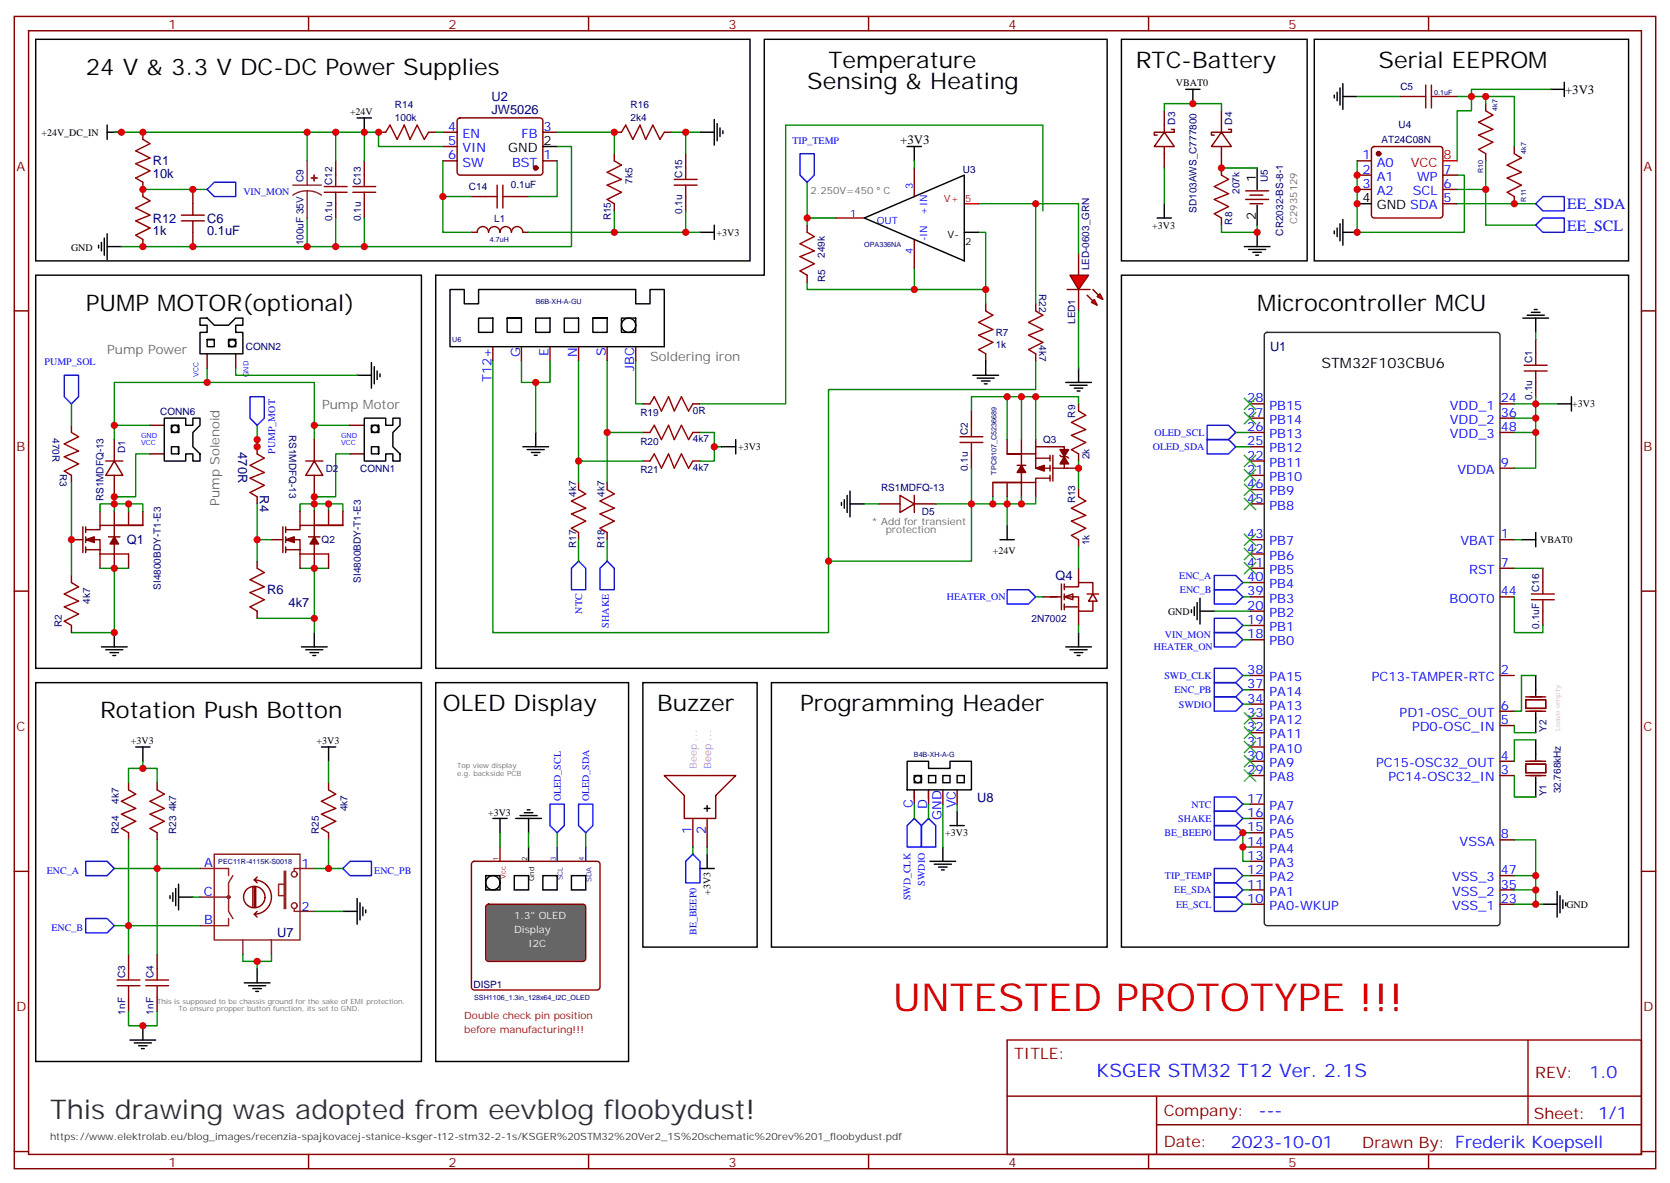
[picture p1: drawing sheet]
<svg xmlns="http://www.w3.org/2000/svg" width="412mm" height="292mm" viewBox="0 0 412 292" stroke-linecap="round" stroke-linejoin="round" font-family="sans-serif">
<g fill="none" stroke="#870000" stroke-width=".35">
<path d="M3.5 4.1h405.4v284.3h-405.4zM7.1 7.6h398.2v277.3h-398.2zM76.2 4.1v3.5M145.3 4.1v3.5M214.5 4.1v3.5M283.6 4.1v3.5M352.8 4.1v3.5M3.5 76.7h3.6M405.3 76.7h3.6M3.5 145.9h3.6M405.3 145.9h3.6M3.5 215h3.6"/>
<path d="M405.3 215h3.6M248.7 256.6h156.6v28.3h-156.6zM377.3 256.7v20.8M248.7 270.5h156.5M285.6 277.5h119.6M285.6 270.5v14.1M3.5 284.2h3.6M76.2 284.9v3.5M145.3 284.9v3.5M214.5 284.9v3.5M283.6 284.9v3.5M352.8 284.9v3.5"/>
<path d="M405.3 284.2h3.6"/>
</g>
<path d="M224 36.2h3.5M225.8 36.2v3.5" fill="none" stroke="#000" stroke-width=".35"/>
<g fill="#f00" stroke="#870000" stroke-width=".35">
<path d="M264.2 67.9h4.6l-2.5 3.5z"/>
<path d="M263.5 71.4h5.7z"/>
</g>
<g fill="#870000" stroke="#870000" stroke-width=".35">
<path d="M269.9 71.4l1.4 1.4z"/>
<path d="M268.5 72.8l1.4 1.5z"/>
</g>
<g fill="#f00" stroke="#870000" stroke-width=".35">
<path d="M270.9 73.2l.7-.7 .7 1.4z"/>
<path d="M269.5 74.6l.7-.7 .7 1.4z"/>
</g>
<g fill="none" stroke="#870000" stroke-width=".35">
<path d="M35.3 32.6v1.8M82.9 39.7v3.5M90 39.7v3.5M93.5 32.6h1.7M105.8 32.6h1.8M109.4 39.7h3.5M109.4 32.6h3.5M109.4 36.2h3.5M113.1 29.3l.5-.2h19.7a.71 .71 0 0 1 .8 .7v12.7a.76 .76 0 0 1-.8 .7h-19.7a.76 .76 0 0 1-.7-.7v-12.7zM134.1 39.7h3.5M134.1 32.6h3.5M151.7 32.6h1.8"/>
<path d="M151.7 37.9v1.8M164 32.6h1.8M169.3 37.9v3.6M287.5 32.6l2.5 3.6h-5zM287.5 27.3v5.3M287.5 36.2v5.3M289.3 31.9h.7v.7h-5v.7h.8M301.6 32.6l2.5 3.6h-4.9zM301.6 27.3v5.3M301.6 36.2v7M303.4 31.9h.7v.7h-4.9v.7h.7M335.1 39.7h3.6"/>
<path d="M338.9 36.4l.5-.2h16.2a.71 .71 0 0 1 .7 .7v16.2a.76 .76 0 0 1-.7 .7h-16.2a.76 .76 0 0 1-.7-.7v-16.2zM345.7 23.8h3.5M356.3 23.8h3.5M366.9 25.6v1.7M366.9 37.9v1.8M373.9 36.2v1.7M35.3 45v3.5M35.3 59.1v1.8M47.6 46.7v3.6M47.6 57.3v3.6M82.9 50.3v3.5M90 50.3v3.5"/>
<path d="M116.4 57.3h1.4M116.4 48.5h3.5M117.8 57.3a1.41 1.41 0 0 1 1.4-1.4 1.41 1.41 0 0 1 1.4 1.4M120.6 57.3a1.41 1.41 0 0 1 1.5-1.4 1.41 1.41 0 0 1 1.4 1.4M123.5 57.3a1.41 1.41 0 0 1 1.4-1.4 1.41 1.41 0 0 1 1.4 1.4M126.3 57.3a1.41 1.41 0 0 1 1.4-1.4 1.41 1.41 0 0 1 1.4 1.4h1.4M127 48.5h3.5M151.7 50.3v1.7M169.3 48.5v3.5M199.3 55.6v1.7M301.6 53.8v1.8M307.6 49.2h5.7"/>
<path d="M307.6 47.1h5.7M308.7 50.3h3.2M308.7 48.2h3.2M335.1 43.2h3.6M335.1 46.7h3.6M356.3 43.2h3.5M356.3 46.7h3.5M356.3 50.3h3.5M373.9 48.5v1.8M199.3 67.9v1.8M243.4 75v1.7M266.3 62.6v5.3"/>
<path d="M266.3 71.4v5.3M51.2 87.3v3.5M58.2 87.3v3.5M243.4 87.3v1.8M266.3 99.7v1.7M308.7 99.7h3.5M370.4 99.7h3.5M379.2 83.8v3.5M379.2 94.4v3.5M17.6 105v1.7M17.6 117.3v1.8M26.1 113.8h4.2"/>
<path d="M28.2 113.8l2.1 3.5h-4.2zM28.2 108.5v5.3M28.2 117.3v5.3M37 105h3.6M37 112h3.6M63.5 110.2v1.8M75.5 113.8h4.2M77.6 113.8l2.1 3.5h-4.2zM77.6 108.5v5.3M77.6 117.3v5.3M86.4 105h3.6M86.4 112h3.6"/>
<path d="M239.9 101.4v3.6M239.9 112v3.5M245.2 119.1v3.5M248.7 108.5v3.5M248.7 119.1v3.5M251.2 114.8h2.1M252.2 115.5v-3.5h-3.5h7.1v3.5h3.5M252.2 116.2v2.9h-7h10.6v-1.1h3.5M252.2 108.5v3.5M252.2 119.1v3.5M255.8 110.2h7v5.3M255.8 108.5v3.5"/>
<path d="M255.8 119.1v3.5M255.8 113.1h3.5M259.3 112.4v1.4M259.3 114.8v1.4M259.3 117.3v1.4M260 115.5h6.3M260 112.4v6.3M261.8 112.4l.3 .3h1.4l.4 .4M266.3 112v1.8M308.7 117.3h3.5M308.7 113.8h3.5M308.7 110.2h3.5"/>
<path d="M308.7 106.7h3.5M308.7 103.2h3.5M370.4 115.5h3.5M370.4 106.7h3.5M370.4 103.2h3.5M17.6 133.2h2.9M20.5 130v6.3M21.2 130.7h3.5v-1.1h10.6h-7.1v2.9M21.2 133.2h3.5v2.4M21.2 135.6h3.5M21.2 130v1.4M21.2 132.5v1.4"/>
<path d="M21.2 134.9v1.4M24.7 135.6v1.1h7v3.5M24.7 126.1v3.5M24.7 136.7v3.5M26.8 132.5h2.8M28.2 126.1v3.5M28.2 133.9v6.3M31.7 126.1v3.5M35.3 126.1v3.5M63.5 122.6v1.8M63.5 138.5v1.7M67 133.2h2.8"/>
<path d="M69.8 130v6.3M70.6 130.7h3.5v-1.1h10.6h-7.1v2.9M70.6 133.2h3.5v2.4M70.6 135.6h3.5M70.6 130v1.4M70.6 132.5v1.4M70.6 134.9v1.4M74.1 135.6v1.1h7v3.5M74.1 126.1v3.5M74.1 136.7v3.5M76.2 132.5h2.8M77.6 126.1v3.5"/>
<path d="M77.6 133.9v6.3M81.1 126.1v3.5M84.7 126.1v3.5M266.3 120.8v1.8M266.3 133.2v1.7M308.7 133.2h3.5M308.7 136.7h3.5M308.7 124.4h3.5M308.7 120.8h3.5M370.4 133.2h3.5M17.6 142v1.8M17.6 154.3v1.8"/>
<path d="M63.5 150.8v1.8M308.7 140.2h3.5M308.7 157.9h3.5M308.7 154.3h3.5M308.7 150.8h3.5M308.7 147.3h3.5M308.7 143.8h3.5M370.4 140.2h3.5M370.4 147.3h3.5M381 140.2v3.6M381 150.8v3.5M308.7 166.7h3.5"/>
<path d="M308.7 177.3h3.5M308.7 173.7h3.5M308.7 170.2h3.5M370.4 166.7h3.5M370.4 179h3.5M370.4 175.5h3.5M376.8 172.7h4.9v2.1h-4.9zM376.8 175.5h4.9M376.8 172h4.9M308.7 191.4h3.5M308.7 187.9h3.5M308.7 198.4h3.5"/>
<path d="M308.7 184.3h3.5M308.7 180.8h3.5M370.4 191.4h3.5M370.4 187.9h3.5M376.8 188.6h4.9v2.1h-4.9zM376.8 191.4h4.9M376.8 187.9h4.9M308.7 219.6h3.5M308.7 216.1h3.5M308.7 212.5h3.5M308.7 209h3.5M308.7 205.5h3.5"/>
<path d="M308.7 202h3.5M370.4 207.3h3.5M370.4 219.6h3.5M370.4 216.1h3.5M308.7 223.1h3.5M370.4 223.1h3.5"/>
</g>
<g fill="none" stroke="#a10000" stroke-width=".35">
<path d="M35.3 34.4l1.7 1.1-3.5 1.7 3.5 1.8-3.5 1.4 3.5 1.8-3.5 1.7 1.8 1.1M95.2 32.6l1.1-1.7 1.8 3.5 1.7-3.5 1.4 3.5 1.8-3.5 1.8 3.5 1-1.8M151.7 39.7l1.8 1-3.6 1.8 3.6 1.8-3.6 1.4 3.6 1.7-3.6 1.8 1.8 1.1M153.5 32.6l1-1.7 1.8 3.5 1.7-3.5 1.5 3.5 1.7-3.5 1.8 3.5 1-1.8M349.2 23.8h2.9M352.1 21v5.6M353.5 23.8h2.8M353.5 21v5.6M366.9 27.3l1.8 1.1-3.6 1.8 3.6 1.7-3.6 1.4 3.6 1.8-3.6 1.8 1.8 1M373.9 37.9l1.8 1.1-3.5 1.7 3.5 1.8-3.5 1.4 3.5 1.8-3.5 1.7 1.7 1.1M35.3 48.5l1.7 1.1-3.5 1.7 3.5 1.8-3.5 1.4 3.5 1.8-3.5 1.7 1.8 1.1M44.8 54.5h5.6"/>
<path d="M44.8 53.1h5.6M47.6 50.3v2.8M47.6 54.5v2.8M80.1 47.4h5.6M80.1 46h5.6M82.9 43.2v2.8M82.9 47.4v2.9M87.1 47.4h5.7M87.1 46h5.7M90 43.2v2.8M90 47.4v2.9M119.9 48.5h2.9"/>
<path d="M122.8 45.7v5.6M124.2 45.7v5.6M124.2 48.5h2.8M166.5 45.7h5.7M166.5 44.3h5.7M169.3 41.5v2.8M169.3 45.7v2.8M199.3 57.3l1.8 1.1-3.5 1.7 3.5 1.8-3.5 1.4 3.5 1.8-3.5 1.8 1.7 1M301.6 43.2l1.8 1.1-3.5 1.7 3.5 1.8-3.5 1.4 3.5 1.8-3.5 1.7 1.7 1.1M243.4 76.7l1.8 1.1-3.5 1.8 3.5 1.7-3.5 1.4 3.5 1.8-3.5 1.8 1.7 1M376.4 91.5h5.7M376.4 90.1h5.7"/>
<path d="M379.2 87.3v2.8M379.2 91.5v2.9M17.6 106.7l1.8 1.1-3.5 1.7 3.5 1.8-3.5 1.4 3.5 1.8-3.5 1.7 1.7 1.1M63.5 112l1.8 1.1-3.6 1.7 3.6 1.8-3.6 1.4 3.6 1.8-3.6 1.7 1.8 1.1M237.1 109.2h5.6M237.1 107.8h5.6M239.9 105v2.8M239.9 109.2v2.8M266.3 101.4l1.8 1.1-3.5 1.7 3.5 1.8-3.5 1.4 3.5 1.8-3.5 1.7 1.7 1.1M266.3 122.6l1.8 1-3.5 1.8 3.5 1.8-3.5 1.4 3.5 1.8-3.5 1.7 1.7 1.1M17.6 143.8l1.8 1-3.5 1.8 3.5 1.7-3.5 1.5 3.5 1.7-3.5 1.8 1.7 1M63.5 140.2l1.8 1.1-3.6 1.8 3.6 1.7-3.6 1.4 3.6 1.8-3.6 1.8 1.8 1"/>
<path d="M378.2 148h5.6M378.2 146.6h5.6M381 143.8v2.8M381 148v2.8"/>
</g>
<g fill="none" stroke="#000" stroke-width=".35">
<path d="M8.8 9.7h176.4v54.7h-176.4zM276.9 9.7h45.9v54.7h-45.9zM324.6 9.7h77.6v54.7h-77.6zM26.5 32.6h3.5M26.5 30.9v3.5M88.2 29.1h3.5M90 29.1v3.5M134.1 36.2h3.5M172.9 32.6h3.5M176.4 29.5v6.3M177.1 30.5v4.2M177.8 31.6v2.1"/>
<path d="M178.5 32.3v.7M292.8 22h3.5M294.6 22v3.6M329.5 23.5v.7M330.2 22.8v2.1M330.9 21.7v4.2M331.6 20.6v6.4M331.6 23.8h3.5M382.8 22h3.5M386.3 20.3v3.5M25 59.8v2.1M25.8 58.7v4.3"/>
<path d="M26.5 57.7v6.3M172.9 57.3h3.5M176.4 55.6v3.5M285.8 53.8h3.5M287.5 50.3v3.5M310.4 41.5v5.2M310.4 50.6v5M310.4 57.3v3.6M329.5 57v.7M330.2 56.3v2.1M330.9 55.2v4.2M331.6 57.3h3.5"/>
<path d="M331.6 54.2v6.3M335.1 50.3h3.6M8.8 67.9h95.3v97h-95.3zM24.3 60.5v.7M26.5 60.9h3.5M49.4 78.5h1.8l1.7 1.8h3.5l1.8-1.8h1.8v1.8h-1.8v1.7h1.8v5.3h-10.6v-5.3h1.8v-1.7h-1.8zM276.9 67.9h125.3v165.8h-125.3zM307.3 60.9h6.3M308.3 61.6h4.3M309.4 62.3h2.1M310.1 63h.7M376.1 78.5h6.3"/>
<path d="M377.1 77.8h4.3M378.2 77.1h2.1M378.9 76.4h.7M379.2 78.5v3.5M51.2 83.8v1.7h1.7v-1.7h-1.7h1.7M56.4 83.8v1.7h1.8v-1.7h-1.8h1.8M240.2 92.6h6.4M241.3 93.3h4.2M242.4 94h2.1M243.1 94.7h.7M243.4 89.1v3.5M263.2 94.4h6.3"/>
<path d="M264.2 95.1h4.3M265.3 95.8h2.1M266 96.5h.7M266.3 90.8v3.6M384.5 99.7h3.6M388.1 97.9v3.5M40.6 103.2h5.3v1.8h1.7v-1.8h1.8v1.8l-1.8 1.7v3.5l1.8 1.8v1.8h-1.8v-1.8h-1.7v1.8h-5.3zM44.1 110.2v1.8v-1.8h-1.8v1.8h1.8M44.1 105v1.7v-1.7h-1.8v1.7h1.8M90 103.2h5.2v1.8h1.8v-1.8h1.8v1.8l-1.8 1.7v3.5l1.8 1.8v1.8h-1.8v-1.8h-1.8v1.8h-5.2zM93.5 110.2v1.8v-1.8h-1.8v1.8h1.8M93.5 105v1.7v-1.7h-1.8v1.7h1.8"/>
<path d="M246.9 133.2h3.6M248.7 129.6v3.6M375.7 133.2h3.5M379.2 131.4v3.5M25 159.6h6.4M28.2 156.1v3.5M74.4 159.6h6.4M77.6 156.1v3.5M294.2 150.5v.7M294.9 149.8v2.1M295.6 148.7v4.2M296.3 150.8h3.6"/>
<path d="M296.3 147.6v6.4M26.1 160.3h4.2M27.2 161h2.1M27.9 161.7h.7M75.5 160.3h4.2M76.6 161h2.1M77.3 161.7h.7M379.2 166.7v4.9M379.2 175.9v4.9M379.2 182.6v4.9M379.2 191.7v5M384.5 220v6.3"/>
<path d="M381 223.1h3.5M385.2 221v4.2M385.9 222.1v2.1M386.6 222.8v.7"/>
<circle cx="57.3" cy="84.7" r=".88"/>
<circle cx="43.2" cy="105.8" r=".88"/>
<circle cx="92.6" cy="105.8" r=".88"/>
</g>
<g fill="none" stroke="#00f" stroke-width=".35">
<path d="M197.6 37.9h3.5v5.3l-1.8 1.8-1.7-1.8zM51.2 46.7l1.7-1.7h5.3v3.5h-5.3zM379.2 55.6l1.8-1.8h5.3v3.5h-5.3zM381 48.5h5.3v3.5h-5.3l-1.8-1.7zM15.9 92.6h3.5v5.3l-1.8 1.8-1.7-1.8zM61.7 97.9h3.6v5.3l-1.8 1.8-1.8-1.8zM299.9 152.6h5.3l1.7 1.7-1.7 1.8h-5.3zM299.9 156.1h5.3l1.7 1.8-1.7 1.7h-5.3zM299.9 145.5h5.3l1.7 1.8-1.7 1.7h-5.3zM299.9 142h5.3l1.7 1.8-1.7 1.7h-5.3zM299.9 164.9h5.3l1.7 1.8-1.7 1.8h-5.3zM299.9 168.5h5.3l1.7 1.7-1.7 1.8h-5.3z"/>
<path d="M299.9 172h5.3l1.7 1.7-1.7 1.8h-5.3zM299.9 217.8h5.3l1.7 1.8-1.7 1.8h-5.3zM299.9 214.3h5.3l1.7 1.8-1.7 1.7h-5.3zM299.9 203.7h5.3l1.7 1.8-1.7 1.8h-5.3zM299.9 221.4h5.3l1.7 1.7-1.7 1.8h-5.3z"/>
</g>
<g fill="none" stroke="#008700" stroke-width=".35">
<path d="M28.2 32.6h47.6v7.1M75.8 32.6h7.1v7.1M82.9 32.6h7.1v7.1M90 32.6h3.5v3.6h15.9M107.6 32.6h1.8M109.4 39.7v17.6h7M137.6 36.2h3.5v24.7h-51.1M137.6 39.7v8.8h-7.1M137.6 32.6h14.1v5.3M165.8 32.6h3.5v5.3M169.3 32.6h3.6M287.5 27.3v-1.7h14.1v1.7"/>
<path d="M335.1 39.7v17.6h26.5v-14.1h-1.8M335.1 23.8h10.6M359.8 23.8h7.1M366.9 39.7v15.9h12.3M366.9 25.6v-1.8h7v12.4M382.8 22h-19.4v5.3h-3.6v12.4M35.3 46.7h15.9M75.8 53.8v7.1h-45.8M82.9 53.8v7.1h-7.1M90 53.8v7.1h-7.1M109.4 48.5h7M130.5 57.3h42.4"/>
<path d="M151.7 52v5.3M169.3 52v5.3M199.3 45v10.6M199.3 53.8h7.1M241.7 57.3h1.7v17.7M241.7 50.3h24.6v12.3M287.5 41.5v8.8M301.6 55.6v1.7h8.8v-1.7M301.6 41.5h8.8M359.8 50.3h19.4M359.8 46.7h7.1M225.8 66.1v5.3h-26.5v-1.7"/>
<path d="M225.8 71.4h17.6M266.3 76.7v14.1M17.6 99.7v5.3M248.7 97.9h-8.8v3.5M255.8 97.9v10.6M266.3 99.7v-1.8h-17.6v10.6M373.9 99.7h5.3v7h-5.3M379.2 97.9v1.8h5.3M379.2 82v1.8M17.6 119.1v22.9M37 112h-3.5v10.6h-5.3v1.8h-3.5v1.7M37 105h-8.8v3.5"/>
<path d="M63.5 105v5.2M86.4 105h-8.8v3.5M86.4 112h-3.5v10.6h-5.3v1.8h-3.5v1.7M239.9 115.5v8.9h5.3M266.3 113.8v7M373.9 103.2h5.3M379.2 106.7v8.8h-5.3M28.2 126.1v-1.7h7.1v1.7M31.7 124.4v1.7M63.5 124.4v14.1M63.5 133.2h3.5M77.6 126.1v-1.7h7.1v1.7"/>
<path d="M81.1 124.4v1.7M245.2 122.6v1.8h10.6v-1.8M248.7 122.6v7M252.2 122.6v1.8M373.9 133.2h1.8M24.7 140.2h3.5M31.7 140.2h-3.5v15.9h-10.6M74.1 140.2h3.5M81.1 140.2h-3.5v12.4h-14.1M299.9 150.8h8.8M306.9 154.3h1.8M306.9 157.9h1.8"/>
<path d="M306.9 147.3h1.8M306.9 143.8h1.8M373.9 147.3v8.8h7.1v-1.8M373.9 140.2h7.1M306.9 166.7h1.8M306.9 170.2h1.8M306.9 173.7h1.8M373.9 179v1.8h5.3M379.2 166.7h-3.5v8.8h-1.8M373.9 191.4v5.3h5.3M379.2 182.6h-5.3v5.3M306.9 209v3.5h1.8"/>
<path d="M306.9 216.1h1.8M306.9 219.6h1.8M308.7 205.5h-1.8v3.5h1.8M373.9 207.3h5.3v15.8h-5.3M373.9 216.1h5.3M373.9 219.6h5.3M306.9 223.1h1.8"/>
</g>
<g fill="#870000" stroke="#870000" stroke-width=".35">
<path d="M21.2 133.2l2.1-.7v1.4z"/>
<path d="M28.2 132.5l1.1 1.7h-2.1z"/>
<path d="M70.6 133.2l2.1-.7v1.4z"/>
<path d="M77.6 132.5l1.1 1.7h-2.1z"/>
<path d="M252.2 114.8l1.1 1.8h-2.1z"/>
<path d="M255.8 115.5l2.1-.7v1.4z"/>
<path d="M262.8 112.7l1.1 1.8h-2.1z"/>
<path d="M261.8 110.9h2.1l-1.1 1.8z"/>
<circle cx="340.4" cy="37.9" r=".53"/>
<circle cx="132.3" cy="41.5" r=".53"/>
</g>
<path d="M356.3 39.7h3.5" fill="none" stroke="#f00" stroke-width=".35"/>
<path d="M75.8 39.7v6M72.3 45.7h7.1M75.8 47.1l-1.8 .2-1.7 .9M75.8 47.1l1.9 .2 1.7 .9M75.8 47.1v6.7" fill="none" stroke="#8c2424" stroke-width=".35"/>
<g fill="#8c2424" stroke="#8c2424" stroke-width=".35">
<path d="M76.9 43.9l1.4 .1z"/>
<path d="M77.6 43.2v1.4z"/>
</g>
<path d="M312.4 82.2l.5-.2h56.8a.71 .71 0 0 1 .7 .7v145a.76 .76 0 0 1-.7 .7h-56.8a.76 .76 0 0 1-.7-.7v-145z" fill="none" stroke="#333" stroke-width=".35"/>
<g fill="none" stroke="#3c3" stroke-width=".35">
<path d="M307.3 98.2l2.8 2.9M310.1 98.2l-2.8 2.9M307.3 101.8l2.8 2.8M307.3 112.4l2.8 2.8M307.3 115.9l2.8 2.8M307.3 119.4l2.8 2.8M310.1 101.8l-2.8 2.8M310.1 112.4l-2.8 2.8M310.1 115.9l-2.8 2.8M310.1 119.4l-2.8 2.8M307.3 122.9l2.8 2.9M307.3 131.8l2.8 2.8"/>
<path d="M307.3 135.3l2.8 2.8M307.3 138.8l2.8 2.8M310.1 122.9l-2.8 2.9M310.1 131.8l-2.8 2.8M310.1 135.3l-2.8 2.8M310.1 138.8l-2.8 2.8M307.3 175.9l2.8 2.8M307.3 179.4l2.8 2.8M310.1 175.9l-2.8 2.8M310.1 179.4l-2.8 2.8M307.3 182.9l2.8 2.8M307.3 186.4l2.8 2.9"/>
<path d="M307.3 190l2.8 2.8M310.1 182.9l-2.8 2.8M310.1 186.4l-2.8 2.9M310.1 190l-2.8 2.8"/>
</g>
<g fill="#fff" stroke="#870000" stroke-width=".35">
<path d="M262.8 147.3l2.1-.7v1.4z"/>
<path d="M269.9 146.6l1 1.7h-2.1z"/>
</g>
<g fill="none" stroke="#870000" stroke-width=".35">
<path d="M255.8 75v1.7M121.7 85.5v3.6M128.8 85.5v3.6M135.8 85.5v3.6M142.9 85.5v3.6M149.9 85.5v3.6M157 85.5v3.6M158.7 99.7h1.8M171.1 99.7h1.8M255.8 87.3v1.8M142.9 119.1v1.7M149.9 119.1v1.7"/>
<path d="M158.7 106.7h1.8M158.7 113.8h1.8M171.1 106.7h1.8M171.1 113.8h1.8M142.9 131.4v1.8M149.9 131.4v1.8M217 124.4h5.2M222.2 122.2l3.6 2.2-3.6 2.1zM225.8 122.2v4.3M225.8 124.4h5.3M257.5 147.3h4.6M262.1 144.1v6.4"/>
<path d="M262.8 144.8h3.5v-1h3.6v2.8M262.8 147.3h3.5v3.5h3.6v-2.5M262.8 149.8h3.5M262.8 144.1v1.4M262.8 146.6v1.4M262.8 149v1.5M266.3 140.2v3.6M266.3 150.8v3.5M268.5 146.6h2.8M31.7 193.1v1.8M38.8 193.1v1.8M81.1 193.1v1.8"/>
<path d="M31.7 205.5v1.8M38.8 205.5v1.8M81.1 205.5v1.8M116.7 212.8l.4-.3h30.4a.71 .71 0 0 1 .7 .8v30.3a.76 .76 0 0 1-.7 .7h-30.4a.76 .76 0 0 1-.7-.7v-30.3zM31.7 235.5v3.5M38.8 235.5v3.5M31.7 246.1v3.5M38.8 246.1v3.5"/>
</g>
<path d="M149.9 138.5l1.8 1.7v5.3h-3.5v-5.3zM141.1 140.2l1.8-1.7 1.7 1.7v5.3h-3.5zM248.7 145.5h5.3l1.8 1.8-1.8 1.7h-5.3zM299.9 196.7h5.3l1.7 1.7-1.7 1.8h-5.3zM21.2 212.5h5.3l1.7 1.8-1.7 1.8h-5.3zM84.7 214.3l1.7-1.8h5.3v3.6h-5.3zM299.9 200.2h5.3l1.7 1.8-1.7 1.7h-5.3zM21.2 226.7h5.3l1.7 1.7-1.7 1.8h-5.3z" fill="none" stroke="#00f" stroke-width=".35"/>
<g fill="none" stroke="#008700" stroke-width=".35">
<path d="M255.8 50.3v24.7M257.5 52v-21.1h-63.5v68.8h-21.1M51.2 90.8v3.6M58.2 90.8v1.8h30M121.7 89.1v67h82.9v-17.6M128.8 89.1v5.3h7v-5.3M132.3 94.4v12.3M142.9 89.1v30M149.9 89.1v30M157 89.1v10.6h1.7M252.2 97.9v10.6M255.8 89.1v7h-51.2v42.4h35.3v-14.1h-8.8"/>
<path d="M28.2 105v-10.6h49.4v10.6M142.9 113.8h15.8M149.9 106.7h8.8M172.9 106.7h3.5v7.1h-3.5M176.4 110.2h1.8M142.9 133.2v5.3M149.9 133.2v5.3M213.4 124.4h3.6M266.3 134.9v5.3M77.6 152.6v3.5M255.8 147.3h1.7M266.3 154.3v1.8"/>
<path d="M31.7 193.1v-3.5h7.1v3.5M35.3 187.9v1.7M81.1 187.9v5.2M306.9 198.4h1.8M28.2 214.3h21.2M31.7 207.3v28.2M38.8 207.3v28.2M77.6 214.3h7.1M81.1 207.3v7M306.9 202h1.8M28.2 228.4h21.2M47.6 221.4h1.8"/>
<path d="M60 235.5v1.7h7v-1.7M63.5 237.2v1.8M77.6 224.9h7.1M31.7 249.6v3.5h7.1v-3.5"/>
</g>
<g fill="none" stroke="#000" stroke-width=".35">
<path d="M107.6 67.9h81.1v-58.2h84.7v155.2h-165.8zM111.1 71.4h3.6v3.6h3.5v-3.6h38.8v3.6h3.5v-3.6h3.5v14.1h-52.9zM118.2 78.5h3.5v3.5h-3.5zM125.2 78.5h3.6h-3.6v3.5h3.6v-3.5M132.3 78.5h3.5v3.5h-3.5zM139.3 78.5h3.6v3.5h-3.6zM146.4 78.5h3.5h-3.5v3.5h3.5v-3.5M153.5 78.5h3.5v3.5h-3.5zM88.2 92.6h3.5M91.7 89.4v6.4M92.4 90.5v4.2M93.1 91.5v2.2"/>
<path d="M93.8 92.3v.7M129.1 110.2h6.4M130.2 110.9h4.2M131.2 111.7h2.1M131.9 112.4h.7M132.3 106.7v3.5M178.2 110.2h3.5M181.7 108.5v3.5M207.8 124v.7M208.5 123.3v2.1M209.2 122.2v4.3M209.9 124.4h3.5"/>
<path d="M209.9 121.2v6.3M263.2 159.6h6.3M266.3 156.1v3.5M8.8 168.5h95.3v93.4h-95.3zM264.2 160.3h4.3M265.3 161h2.1M266 161.7h.7M33.5 184.3h3.5M35.3 184.3v3.6M79.4 184.3h3.5M81.1 184.3v3.6M43.4 219.3v4.2"/>
<path d="M44.1 218.2v6.3M119.9 216.1h3.6v3.5h-3.6zM127 216.1h3.5v3.5h-3.5zM130.5 209v3.5M134.1 216.1h3.5v3.5h-3.5zM141.1 216.1h3.5v3.5h-3.5zM42 221v.7M42.7 220.3v2.1M44.1 221.4h3.5M63.5 239v3.5M84.7 224.9h3.5M88.2 221.7v6.4"/>
<path d="M88.9 222.8v4.2M89.6 223.8v2.2M90.3 224.5v.7M32.1 256.6h6.4M33.2 257.4h4.2M34.2 258.1h2.1M34.9 258.8h.7M35.3 253.1v3.5M60.3 242.5h6.4M61.4 243.2h4.2M62.4 243.9h2.2M63.1 244.7h.8"/>
<circle cx="155.2" cy="80.3" r="1.76"/>
</g>
<g fill="none" stroke="#a10000" stroke-width=".35">
<path d="M255.8 76.7l1.7 1.1-3.5 1.8 3.5 1.7-3.5 1.4 3.5 1.8-3.5 1.8 1.8 1M160.5 99.7l1.1-1.8 1.7 3.5 1.8-3.5 1.4 3.5 1.8-3.5 1.7 3.5 1.1-1.7M160.5 106.7l1.1-1.7 1.7 3.5 1.8-3.5 1.4 3.5 1.8-3.5 1.7 3.5 1.1-1.8M160.5 113.8l1.1-1.8 1.7 3.5 1.8-3.5 1.4 3.5 1.8-3.5 1.7 3.5 1.1-1.7M142.9 120.8l1.7 1.1-3.5 1.7 3.5 1.8-3.5 1.4 3.5 1.8-3.5 1.8 1.8 1M149.9 120.8l1.8 1.1-3.5 1.7 3.5 1.8-3.5 1.4 3.5 1.8-3.5 1.8 1.7 1M31.7 194.9l1.8 1.1-3.5 1.7 3.5 1.8-3.5 1.4 3.5 1.8-3.5 1.7 1.7 1.1M38.8 194.9l1.8 1.1-3.6 1.7 3.6 1.8-3.6 1.4 3.6 1.8-3.6 1.7 1.8 1.1M81.1 194.9l1.8 1.1-3.5 1.7 3.5 1.8-3.5 1.4 3.5 1.8-3.5 1.7 1.7 1.1M31.7 239v2.8M38.8 239v2.8M28.9 243.2h5.7"/>
<path d="M28.9 241.8h5.7M31.7 243.2v2.9M36 243.2h5.6M36 241.8h5.6M38.8 243.2v2.9"/>
</g>
<g fill="none" stroke="#8c2424" stroke-width=".35">
<path d="M49.4 214.3h7v1.8M52.9 210.8h21.2v21.2h-21.2zM57.5 216.1l-1.1 1.7v7.1l1.1 1.8M70.2 215h.4v9.2h-.4zM70.2 218.2h-1.4v2.8h1.4M77.6 214.3h-4.9v.7M49.4 221.4h7M56.4 226.7v1.7h-7M60 232v3.5M67 232v3.5M72.7 224.2v.7h4.9"/>
<circle cx="72.7" cy="215.7" r=".71"/>
<circle cx="56.4" cy="221.4" r=".35"/>
<circle cx="72.7" cy="223.5" r=".71"/>
</g>
<path d="M62.4 218.9v4.9M62.8 217.1a4.2 4.2 0 0 1 4.2 4.3 4.2 4.2 0 0 1-4.2 4.2M62.8 217.1l.7 .7M62.8 218.9v4.9M63.1 218.9v4.9M63.5 216.4l-.7 .7M62.8 225.6l.7 .7M63.5 224.9l-.7 .7M65.4 221.4a2.65 2.65 0 0 0-3.7-2.4 2.65 2.65 0 0 0-.6 4.4 2.65 2.65 0 0 0 4.2-1.3l.1-.6" fill="none" stroke="#850000" stroke-width=".35"/>
<path d="M123.5 209v3.5" fill="none" stroke="#c00" stroke-width=".35"/>
<path d="M137.6 209v3.5M144.6 209v3.5" fill="none" stroke="#309" stroke-width=".35"/>
<path d="M120.2 223.3l.4-.2h23.3a.71 .71 0 0 1 .7 .7v12.7a.76 .76 0 0 1-.7 .7h-23.3a.76 .76 0 0 1-.7-.7v-12.7z" fill="#666" stroke="#870000" stroke-width=".35"/>
<g fill="none" stroke="#000" stroke-width=".35">
<path d="M213.4 53.8l24.7-10.6v21.2zM238.1 57.3h3.6M107.6 168.5h47.6v93.4h-47.6zM158.7 168.5h28.3v65.2h-28.3zM190.5 168.5h82.9v65.2h-82.9zM130.2 199.8h.7M173.9 199.5h1.4M174.6 198.8v1.4M224 187.9h5.3v1.7h5.3v-1.7h5.3v7h-15.9zM225.8 191.4h1.7v1.7h-1.7zM229.3 191.4h1.8v1.7h-1.8zM232.8 191.4h1.8v1.7h-1.8z"/>
<path d="M236.4 191.4h1.7v1.7h-1.7zM121.7 202h3.5M123.5 202v3.5M127.4 202h6.3M128.4 201.3h4.2M129.5 200.6h2.1M130.5 202v3.5M172.9 214.3h3.5M174.6 210.8v3.5M229.7 212.5h6.3M230.7 213.3h4.2M231.8 214h2.1"/>
<path d="M232.5 214.7h.7M232.8 209v3.5M234.6 203.7h3.5M236.4 200.2v3.5"/>
<circle cx="226.7" cy="192.3" r=".88"/>
<circle cx="121.7" cy="217.8" r="1.76"/>
</g>
<path d="M298.1 105h5.3l1.8 1.7-1.8 1.8h-5.3zM298.1 108.5h5.3l1.8 1.7-1.8 1.8h-5.3zM135.8 198.4h3.5v5.3l-1.7 1.8-1.8-1.8zM142.9 198.4h3.5v5.3l-1.8 1.8-1.7-1.8zM171.1 210.8l1.8 1.7v5.3h-3.6v-5.3zM224 203.7l1.8-1.7 1.7 1.7v5.3h-3.5zM227.5 203.7l1.8-1.7 1.8 1.7v5.3h-3.6z" fill="none" stroke="#00f" stroke-width=".35"/>
<g fill="none" stroke="#008700" stroke-width=".35">
<path d="M225.8 39.7v1.8M305.2 106.7h3.5M305.2 110.2h3.5M225.8 198.4v3.6M229.3 198.4v3.6M232.8 198.4v10.6M236.4 198.4v1.8M123.5 205.5v3.5M130.5 205.5v3.5M137.6 205.5v3.5M144.6 205.5v3.5M171.1 209v1.8"/>
<path d="M174.6 209v1.8M379.2 223.1h1.8"/>
</g>
<path d="M206.4 53.8h7M225.8 41.5v7M225.8 59.1v7M164 191.4h17.7l-5 4.9v5.7h-7.7v-5.7zM225.8 194.9v3.5M229.3 194.9v3.5M232.8 194.9v3.5M236.4 194.9v3.5M171.1 202v7M174.6 202v7" fill="none" stroke="#870000" stroke-width=".35"/>
<path d="M238.1 50.3h3.6" fill="none" stroke="#f00" stroke-width=".35"/>
<g fill="#c00">
<circle cx="373.9" cy="50.3" r=".88"/>
<circle cx="35.3" cy="46.7" r=".88"/>
<circle cx="35.3" cy="60.9" r=".88"/>
<circle cx="47.6" cy="46.7" r=".88"/>
<circle cx="47.6" cy="60.9" r=".88"/>
<circle cx="35.3" cy="32.6" r=".88"/>
<circle cx="75.8" cy="60.9" r=".88"/>
<circle cx="82.9" cy="60.9" r=".88"/>
<circle cx="75.8" cy="32.6" r=".88"/>
<circle cx="82.9" cy="32.6" r=".88"/>
<circle cx="93.5" cy="32.6" r=".88"/>
<circle cx="90" cy="60.9" r=".88"/>
<circle cx="109.4" cy="48.5" r=".88"/>
<circle cx="151.7" cy="32.6" r=".88"/>
<circle cx="151.7" cy="57.3" r=".88"/>
<circle cx="169.3" cy="57.3" r=".88"/>
<circle cx="169.3" cy="32.6" r=".88"/>
<circle cx="90" cy="32.6" r=".88"/>
<circle cx="379.2" cy="103.2" r=".88"/>
<circle cx="379.2" cy="106.7" r=".88"/>
<circle cx="379.2" cy="99.7" r=".88"/>
<circle cx="379.2" cy="216.1" r=".88"/>
<circle cx="379.2" cy="219.6" r=".88"/>
<circle cx="306.9" cy="205.5" r=".88"/>
<circle cx="306.9" cy="209" r=".88"/>
<circle cx="335.1" cy="57.3" r=".88"/>
<circle cx="335.1" cy="50.3" r=".88"/>
<circle cx="335.1" cy="46.7" r=".88"/>
<circle cx="335.1" cy="43.2" r=".88"/>
<circle cx="366.9" cy="46.7" r=".88"/>
<circle cx="363.4" cy="23.8" r=".88"/>
<circle cx="366.9" cy="23.8" r=".88"/>
<circle cx="28.2" cy="156.1" r=".88"/>
<circle cx="28.2" cy="140.2" r=".88"/>
<circle cx="28.2" cy="124.4" r=".88"/>
<circle cx="31.8" cy="124.4" r=".88"/>
<circle cx="17.6" cy="133.2" r=".88"/>
<circle cx="28.2" cy="122.6" r=".88"/>
<circle cx="77.6" cy="122.6" r=".88"/>
<circle cx="81.1" cy="124.4" r=".88"/>
<circle cx="77.6" cy="124.4" r=".88"/>
<circle cx="77.6" cy="140.2" r=".88"/>
<circle cx="63.5" cy="133.2" r=".88"/>
<circle cx="63.5" cy="108.5" r=".88"/>
<circle cx="63.5" cy="110.2" r=".88"/>
<circle cx="30" cy="32.6" r=".88"/>
<circle cx="199.3" cy="53.8" r=".88"/>
<circle cx="294.6" cy="25.6" r=".88"/>
<circle cx="301.6" cy="41.5" r=".88"/>
<circle cx="310.4" cy="57.3" r=".88"/>
<circle cx="225.8" cy="71.4" r=".88"/>
<circle cx="243.4" cy="71.4" r=".88"/>
<circle cx="252.2" cy="124.4" r=".88"/>
<circle cx="248.7" cy="124.4" r=".88"/>
<circle cx="248.7" cy="97.9" r=".88"/>
<circle cx="245.2" cy="124.4" r=".88"/>
<circle cx="266.3" cy="115.5" r=".88"/>
<circle cx="239.9" cy="124.4" r=".88"/>
<circle cx="77.6" cy="152.6" r=".88"/>
<circle cx="28.2" cy="105" r=".88"/>
<circle cx="77.6" cy="105" r=".88"/>
<circle cx="51.2" cy="94.4" r=".88"/>
<circle cx="142.9" cy="113.8" r=".88"/>
<circle cx="149.9" cy="106.7" r=".88"/>
<circle cx="176.4" cy="110.2" r=".88"/>
<circle cx="252.2" cy="97.9" r=".88"/>
<circle cx="255.8" cy="97.9" r=".88"/>
<circle cx="255.8" cy="50.3" r=".88"/>
<circle cx="204.6" cy="138.5" r=".88"/>
<circle cx="132.3" cy="94.4" r=".88"/>
<circle cx="38.8" cy="214.3" r=".88"/>
<circle cx="31.8" cy="228.4" r=".88"/>
<circle cx="81.1" cy="214.3" r=".88"/>
<circle cx="35.3" cy="189.6" r=".88"/>
<circle cx="35.3" cy="253.1" r=".88"/>
<circle cx="63.5" cy="237.2" r=".88"/>
<circle cx="379.2" cy="223.1" r=".88"/>
</g>
<text font-size="9.5" fill="#f00" x="220.5" y="249.6">UNTESTED PROTOTYPE !!!</text>
<text font-size="6.7" fill="#333" x="12.3" y="276">This drawing was adopted from eevblog floobydust!</text>
<g font-size="5.6">
<text x="204.6" y="16.8">Temperature</text>
<text x="280.5" y="16.8">RTC-Battery</text>
<text x="340.4" y="16.8">Serial EEPROM</text>
<text x="21.2" y="18.5">24 V &amp; 3.3 V DC-DC Power Supplies</text>
<text x="199.3" y="22">Sensing &amp; Heating</text>
<text x="21.2" y="76.7">PUMP MOTOR(optional)</text>
<text x="310.4" y="76.7">Microcontroller MCU</text>
<text x="24.7" y="177.3">Rotation Push Botton</text>
<text x="109.4" y="175.5">OLED Display</text>
<text x="162.3" y="175.5">Buzzer</text>
<text x="197.6" y="175.5">Programming Header</text>
</g>
<text font-size="4.6" fill="#00f" x="270.8" y="265.7">KSGER STM32 T12 Ver. 2.1S</text>
<g font-size="4.2" fill="#00f">
<text x="392.5" y="265.9">1.0</text>
<text x="310.9" y="275.5">---</text>
<text x="304" y="283.3">2023-10-01</text>
</g>
<g font-size="3.9" fill="#00f">
<text x="387" y="51.6">EE_SDA</text>
<text x="387" y="56.9">EE_SCL</text>
</g>
<g font-size="3.9" fill="#800">
<text x="250.5" y="261.2">TITLE:</text>
<text x="379.1" y="265.9">REV:</text>
<text x="287.4" y="275.4">Company:</text>
<text x="378.7" y="276">Sheet: 1/1</text>
<text x="287.4" y="283.1">Date:</text>
<text x="336.4" y="283.2">Drawn By: Frederik Koepsell</text>
</g>
<text font-size="3.5" x="326.3" y="90.8">STM32F103CBU6</text>
<g font-size="3.2" fill="#800">
<text x="41.6" y="7.1">1</text>
<text x="110.8" y="7.1">2</text>
<text x="179.9" y="7.1">3</text>
<text x="249.1" y="7.1">4</text>
<text x="318.2" y="7.1">5</text>
<text x="4.1" y="42.2">A</text>
<text x="405.9" y="42.2">A</text>
<text x="4.1" y="111.3">B</text>
<text x="405.9" y="111.3">B</text>
<text x="4.1" y="180.4">C</text>
<text x="405.9" y="180.4">C</text>
<text x="4.1" y="249.6">D</text>
<text x="405.9" y="249.6">D</text>
<text x="41.6" y="287.9">1</text>
<text x="110.8" y="287.9">2</text>
<text x="179.9" y="287.9">3</text>
<text x="249.1" y="287.9">4</text>
<text x="318.2" y="287.9">5</text>
</g>
<g font-size="3.2">
<text x="386.5" y="23.1">+3V3</text>
<text x="134.2" y="35.8">2</text>
<text x="222.3" y="35.5">+3V3</text>
<text x="125.5" y="37.6">GND</text>
<text x="310.1" y="45" transform="rotate(-90 310.1 45)">1</text>
<text x="336.5" y="49.9">4</text>
<text x="340" y="51.7">GND SDA</text>
<text x="310.1" y="54.4" transform="rotate(-90 310.1 54.4)">2</text>
</g>
<g font-size="3.2" fill="#000080">
<text x="121.4" y="28">JW5026</text>
<text x="121.4" y="24.9">U2</text>
<text x="37.7" y="40.8">R1</text>
<text x="37.7" y="44">10k</text>
<text x="37.7" y="58.1">1k</text>
<text x="37.7" y="54.9">R12</text>
<text x="51.2" y="58.1">0.1uF</text>
<text x="51.2" y="54.9">C6</text>
<text x="313.6" y="86.7">U1</text>
<text x="58.9" y="111.6" transform="rotate(90 58.9 111.6)">470R</text>
<text x="64.1" y="122.2" transform="rotate(90 64.1 122.2)">R4</text>
<text x="31.3" y="134.3">Q1</text>
<text x="260.6" y="143.1">Q4</text>
<text x="66" y="146.6">R6</text>
<text x="71.3" y="149.8">4k7</text>
<text x="241.3" y="197.8">U8</text>
<text x="68.4" y="231.3">U7</text>
</g>
<g font-size="3.2" fill="#00f">
<text x="110.7" y="32.3">4</text>
<text x="110.7" y="35.8">5</text>
<text x="114.2" y="34">EN</text>
<text x="128.8" y="34">FB</text>
<text x="134.2" y="32.3">3</text>
<text x="110.7" y="39.3">6</text>
<text x="114.2" y="37.6">VIN</text>
<text x="114.2" y="41.1">SW</text>
<text x="126.4" y="41.1">BST</text>
<text x="134.2" y="39.3">1</text>
<text x="336.5" y="39.3">1</text>
<text x="340" y="41.1">A0</text>
<text x="336.5" y="42.9">2</text>
<text x="336.5" y="46.4">3</text>
<text x="340" y="44.6">A1</text>
<text x="349.9" y="44.6">WP</text>
<text x="356.5" y="46.4">6</text>
<text x="356.5" y="42.9">7</text>
<text x="340" y="48.2">A2</text>
<text x="348.9" y="48.2">SCL</text>
<text x="356.5" y="49.9">5</text>
<text x="128.4" y="88.2" transform="rotate(-90 128.4 88.2)">G</text>
<text x="135.5" y="87.7" transform="rotate(-90 135.5 87.7)">E</text>
<text x="142.5" y="88.1" transform="rotate(-90 142.5 88.1)">N</text>
<text x="149.6" y="87.9" transform="rotate(-90 149.6 87.9)">S</text>
<text x="121.4" y="94.3" transform="rotate(-90 121.4 94.3)">T12+</text>
<text x="156.6" y="91.6" transform="rotate(-90 156.6 91.6)">JBC</text>
<text x="308" y="99.3">28</text>
<text x="313.5" y="101.1">PB15</text>
<text x="358" y="101.1">VDD_1</text>
<text x="370.6" y="99.3">24</text>
<text x="308" y="106.4">26</text>
<text x="308" y="102.8">27</text>
<text x="313.5" y="104.6">PB14</text>
<text x="358" y="104.6">VDD_2</text>
<text x="370.6" y="102.8">36</text>
<text x="370.6" y="106.4">48</text>
<text x="308" y="113.4">22</text>
<text x="308" y="109.9">25</text>
<text x="313.5" y="111.7">PB12</text>
<text x="313.5" y="108.1">PB13</text>
<text x="358" y="108.1">VDD_3</text>
<text x="308" y="116.9">21</text>
<text x="313.5" y="118.7">PB10</text>
<text x="313.5" y="115.2">PB11</text>
<text x="359.9" y="116.9">VDDA</text>
<text x="370.6" y="115.2">9</text>
<text x="308" y="124">45</text>
<text x="308" y="120.5">46</text>
<text x="313.5" y="125.8">PB8</text>
<text x="313.5" y="122.2">PB9</text>
<text x="308" y="136.3">42</text>
<text x="308" y="132.8">43</text>
<text x="313.5" y="134.6">PB7</text>
<text x="360.6" y="134.6">VBAT</text>
<text x="370.6" y="132.8">1</text>
<text x="308" y="143.4">40</text>
<text x="308" y="139.9">41</text>
<text x="313.5" y="141.6">PB5</text>
<text x="313.5" y="138.1">PB6</text>
<text x="362.8" y="141.6">RST</text>
<text x="370.6" y="139.9">7</text>
<text x="308" y="146.9">39</text>
<text x="313.5" y="148.7">PB3</text>
<text x="313.5" y="145.2">PB4</text>
<text x="358" y="148.7">BOOT0</text>
<text x="370.6" y="146.9">44</text>
<text x="308" y="154">19</text>
<text x="308" y="150.5">20</text>
<text x="313.5" y="155.8">PB1</text>
<text x="313.5" y="152.2">PB2</text>
<text x="308" y="157.5">18</text>
<text x="313.5" y="159.3">PB0</text>
<text x="308" y="166.3">38</text>
<text x="370.6" y="166.3">2</text>
<text x="308" y="173.4">34</text>
<text x="308" y="169.9">37</text>
<text x="313.5" y="171.6">PA14</text>
<text x="313.5" y="168.1">PA15</text>
<text x="338.8" y="168.1">PC13-TAMPER-RTC</text>
<text x="308" y="176.9">33</text>
<text x="313.5" y="178.7">PA12</text>
<text x="313.5" y="175.2">PA13</text>
<text x="345.6" y="176.9">PD1-OSC_OUT</text>
<text x="370.6" y="178.7">5</text>
<text x="370.6" y="175.2">6</text>
<text x="308" y="184">31</text>
<text x="308" y="180.4">32</text>
<text x="313.5" y="185.7">PA10</text>
<text x="313.5" y="182.2">PA11</text>
<text x="348.7" y="180.4">PD0-OSC_IN</text>
<text x="308" y="191">29</text>
<text x="308" y="187.5">30</text>
<text x="313.5" y="189.3">PA9</text>
<text x="339.8" y="189.3">PC15-OSC32_OUT</text>
<text x="370.6" y="191">3</text>
<text x="370.6" y="187.5">4</text>
<text x="313.5" y="192.8">PA8</text>
<text x="342.9" y="192.8">PC14-OSC32_IN</text>
<text x="225.4" y="199.3" transform="rotate(-90 225.4 199.3)">C_</text>
<text x="229" y="199.5" transform="rotate(-90 229 199.5)">D_</text>
<text x="232.5" y="202.4" transform="rotate(-90 232.5 202.4)">GND</text>
<text x="236" y="199.5" transform="rotate(-90 236 199.5)">VC</text>
<text x="308" y="201.6">16</text>
<text x="308" y="198.1">17</text>
<text x="313.5" y="203.4">PA6</text>
<text x="313.5" y="199.8">PA7</text>
<text x="170.7" y="205.7" transform="rotate(-90 170.7 205.7)">1</text>
<text x="174.3" y="205.7" transform="rotate(-90 174.3 205.7)">2</text>
<text x="308" y="208.7">14</text>
<text x="308" y="205.1">15</text>
<text x="313.5" y="206.9">PA5</text>
<text x="360.4" y="208.7">VSSA</text>
<text x="370.6" y="206.9">8</text>
<text x="50.4" y="214">A</text>
<text x="74.4" y="214.3">1</text>
<text x="308" y="215.7">12</text>
<text x="308" y="212.2">13</text>
<text x="313.5" y="214">PA3</text>
<text x="313.5" y="210.4">PA4</text>
<text x="370.6" y="215.7">47</text>
<text x="50.3" y="221">C</text>
<text x="308" y="219.3">11</text>
<text x="313.5" y="221">PA1</text>
<text x="313.5" y="217.5">PA2</text>
<text x="358.6" y="221">VSS_2</text>
<text x="358.6" y="217.5">VSS_3</text>
<text x="370.6" y="219.3">35</text>
<text x="74.4" y="224.9">2</text>
<text x="308" y="222.8">10</text>
<text x="313.5" y="224.5">PA0-WKUP</text>
<text x="358.6" y="224.5">VSS_1</text>
<text x="370.6" y="222.8">23</text>
<text x="50.4" y="228.1">B</text>
</g>
<g font-size="3.2" fill="#f00">
<text x="348.4" y="41.1">VCC</text>
<text x="356.5" y="39.3">8</text>
</g>
<g font-size="3.2" fill="#666">
<text x="26.5" y="87.3">Pump Power</text>
<text x="160.5" y="89.1">Soldering iron</text>
<text x="79.5" y="100.9">Pump Motor</text>
<text x="54.2" y="124.8" transform="rotate(-90 54.2 124.8)">Pump Solenoid</text>
</g>
<g font-size="2.5">
<text x="290.4" y="21.3">VBAT0</text>
<text x="86.4" y="28.4">+24V</text>
<text x="10.2" y="33.5">+24V_DC_IN</text>
<text x="177" y="58.2">+3V3</text>
<text x="234" y="58.7">V-</text>
<text x="284.6" y="56.4">+3V3</text>
<text x="17.5" y="61.9">GND</text>
<text x="238.3" y="60.5">2</text>
<text x="388.2" y="100.5">+3V3</text>
<text x="182.3" y="111.1">+3V3</text>
<text x="245.2" y="136.7">+24V</text>
<text x="380.4" y="134.1">VBAT0</text>
<text x="288.4" y="151.7">GND</text>
<text x="32.3" y="183.6">+3V3</text>
<text x="78.2" y="183.6">+3V3</text>
<text x="120.5" y="201.3">+3V3</text>
<text x="233.4" y="206.2">+3V3</text>
<text x="175.5" y="220.8" transform="rotate(-90 175.5 220.8)">+3V3</text>
<text x="386.8" y="224">GND</text>
</g>
<g font-size="2.5" fill="#000080">
<text x="345.8" y="22.2">C5</text>
<text x="97.5" y="29.8">100k</text>
<text x="97.5" y="26.6">R14</text>
<text x="155.7" y="29.8">2k4</text>
<text x="155.7" y="26.6">R16</text>
<text x="290.2" y="30.8" transform="rotate(-90 290.2 30.8)">D3</text>
<text x="304.3" y="30.8" transform="rotate(-90 304.3 30.8)">D4</text>
<text x="341.2" y="35.3">AT24C08N</text>
<text x="345.4" y="31.7">U4</text>
<text x="75" y="44.9" transform="rotate(-90 75 44.9)">C9</text>
<text x="82" y="45.6" transform="rotate(-90 82 45.6)">C12</text>
<text x="89.1" y="45.6" transform="rotate(-90 89.1 45.6)">C13</text>
<text x="115.8" y="46.9">C14</text>
<text x="126.1" y="46.4">0.1uF</text>
<text x="156.2" y="45.3" transform="rotate(-90 156.2 45.3)">7k5</text>
<text x="168.5" y="43.8" transform="rotate(-90 168.5 43.8)">C15</text>
<text x="237.8" y="42.6">U3</text>
<text x="306.1" y="47.8" transform="rotate(-90 306.1 47.8)">207k</text>
<text x="313.1" y="44.9" transform="rotate(-90 313.1 44.9)">U5</text>
<text x="168.5" y="52.8" transform="rotate(-90 168.5 52.8)">0.1u</text>
<text x="295.5" y="52.5" transform="rotate(-90 295.5 52.5)">SD103AWS_C777800</text>
<text x="82" y="54.6" transform="rotate(-90 82 54.6)">0.1u</text>
<text x="89.1" y="54.6" transform="rotate(-90 89.1 54.6)">0.1u</text>
<text x="122" y="54.7">L1</text>
<text x="150.9" y="54.4" transform="rotate(-90 150.9 54.4)">R15</text>
<text x="304.3" y="55.4" transform="rotate(-90 304.3 55.4)">R8</text>
<text x="316.9" y="58.1" transform="rotate(-90 316.9 58.1)">CR2032-BS-8-1</text>
<text x="75" y="60.5" transform="rotate(-90 75 60.5)">100uF 35V</text>
<text x="203.7" y="63.7" transform="rotate(-90 203.7 63.7)">249k</text>
<text x="203.7" y="69.6" transform="rotate(-90 203.7 69.6)">R5</text>
<text x="269" y="66.7" transform="rotate(-90 269 66.7)">LED-0603_GRN</text>
<text x="256.6" y="72.6" transform="rotate(90 256.6 72.6)">R22</text>
<text x="245.9" y="82.9">R7</text>
<text x="265.5" y="80" transform="rotate(-90 265.5 80)">LED1</text>
<text x="60.7" y="86.4">CONN2</text>
<text x="245.9" y="85.9">1k</text>
<text x="256.6" y="85.2" transform="rotate(90 256.6 85.2)">4k7</text>
<text x="378.4" y="89.7" transform="rotate(-90 378.4 89.7)">C1</text>
<text x="378.4" y="98.7" transform="rotate(-90 378.4 98.7)">0.1u</text>
<text x="39.6" y="102.3">CONN6</text>
<text x="71.4" y="107.3" transform="rotate(90 71.4 107.3)">RS1MDFQ-13</text>
<text x="158.1" y="102.7">R19</text>
<text x="171.1" y="102.1">0R</text>
<text x="239" y="107.3" transform="rotate(-90 239 107.3)">C2</text>
<text x="265.5" y="103.1" transform="rotate(-90 265.5 103.1)">R9</text>
<text x="13" y="108.1" transform="rotate(90 13 108.1)">470R</text>
<text x="30.9" y="111.9" transform="rotate(-90 30.9 111.9)">D1</text>
<text x="158.1" y="109.7">R20</text>
<text x="171.1" y="109.2">4k7</text>
<text x="257.6" y="109.4">Q3</text>
<text x="269" y="113.4" transform="rotate(-90 269 113.4)">2k</text>
<text x="14.7" y="117" transform="rotate(90 14.7 117)">R3</text>
<text x="80.4" y="116.4">D2</text>
<text x="89" y="116.4">CONN1</text>
<text x="158.1" y="116.8">R21</text>
<text x="171.1" y="116.2">4k7</text>
<text x="239" y="116.3" transform="rotate(-90 239 116.3)">0.1u</text>
<text x="25.6" y="123.7" transform="rotate(-90 25.6 123.7)">RS1MDFQ-13</text>
<text x="142.2" y="122.6" transform="rotate(-90 142.2 122.6)">4k7</text>
<text x="149.3" y="122.6" transform="rotate(-90 149.3 122.6)">4k7</text>
<text x="217.6" y="121.2">RS1MDFQ-13</text>
<text x="265.5" y="124.2" transform="rotate(-90 265.5 124.2)">R13</text>
<text x="227.7" y="127">D5</text>
<text x="79.4" y="134.1">Q2</text>
<text x="142.2" y="135.3" transform="rotate(-90 142.2 135.3)">R17</text>
<text x="149.3" y="135.3" transform="rotate(-90 149.3 135.3)">R18</text>
<text x="269" y="134.5" transform="rotate(-90 269 134.5)">1k</text>
<text x="89.1" y="143.8" transform="rotate(-90 89.1 143.8)">SI4800BDY-T1-E3</text>
<text x="22.3" y="149" transform="rotate(-90 22.3 149)">4k7</text>
<text x="39.7" y="145.5" transform="rotate(-90 39.7 145.5)">SI4800BDY-T1-E3</text>
<text x="380.1" y="146.1" transform="rotate(-90 380.1 146.1)">C16</text>
<text x="15.2" y="154.7" transform="rotate(-90 15.2 154.7)">R2</text>
<text x="254.8" y="153.5">2N7002</text>
<text x="380.1" y="155.1" transform="rotate(-90 380.1 155.1)">0.1uF</text>
<text x="381.9" y="180.6" transform="rotate(-90 381.9 180.6)">Y2</text>
<text x="381.9" y="196.5" transform="rotate(-90 381.9 196.5)">Y1</text>
<text x="385.4" y="195.8" transform="rotate(-90 385.4 195.8)">32.768kHz</text>
<text x="29.4" y="198.4" transform="rotate(-90 29.4 198.4)">4k7</text>
<text x="43.5" y="200.2" transform="rotate(-90 43.5 200.2)">4k7</text>
<text x="85.8" y="200.2" transform="rotate(-90 85.8 200.2)">4k7</text>
<text x="29.4" y="205.8" transform="rotate(-90 29.4 205.8)">R24</text>
<text x="43.5" y="205.8" transform="rotate(-90 43.5 205.8)">R23</text>
<text x="78.7" y="205.8" transform="rotate(-90 78.7 205.8)">R25</text>
<text x="30.9" y="241.4" transform="rotate(-90 30.9 241.4)">C3</text>
<text x="37.9" y="241.4" transform="rotate(-90 37.9 241.4)">C4</text>
<text x="116.9" y="243.7">DISP1</text>
<text x="30.9" y="250.3" transform="rotate(-90 30.9 250.3)">1nF</text>
<text x="37.9" y="250.3" transform="rotate(-90 37.9 250.3)">1nF</text>
</g>
<g font-size="2.5" fill="#00f">
<text x="195.7" y="35.5">TIP_TEMP</text>
<text x="225.4" y="46.6" transform="rotate(-90 225.4 46.6)">3</text>
<text x="60.1" y="48">VIN_MON</text>
<text x="209.9" y="53.4">1</text>
<text x="229" y="53" transform="rotate(-90 229 53)">+IN</text>
<text x="216.5" y="55.2">OUT</text>
<text x="229" y="59.5" transform="rotate(-90 229 59.5)">-IN</text>
<text x="225.4" y="62.6" transform="rotate(-90 225.4 62.6)">4</text>
<text x="11" y="90">PUMP_SOL</text>
<text x="285.1" y="107.6">OLED_SCL</text>
<text x="67.9" y="112" transform="rotate(-90 67.9 112)">PUMP_MOT</text>
<text x="284.7" y="111.1">OLED_SDA</text>
<text x="291.2" y="142.9">ENC_A</text>
<text x="233.8" y="148.2">HEATER_ON</text>
<text x="291.4" y="146.4">ENC_B</text>
<text x="143.8" y="151.4" transform="rotate(-90 143.8 151.4)">NTC</text>
<text x="150.4" y="154.8" transform="rotate(-90 150.4 154.8)">SHAKE</text>
<text x="285" y="160.5">HEATER_ON</text>
<text x="287.7" y="157.3">VIN_MON</text>
<text x="287.5" y="167.5">SWD_CLK</text>
<text x="290" y="171.1">ENC_PB</text>
<text x="291.1" y="174.6">SWDIO</text>
<text x="138.5" y="197.7" transform="rotate(-90 138.5 197.7)">OLED_SCL</text>
<text x="145.5" y="197.7" transform="rotate(-90 145.5 197.7)">OLED_SDA</text>
<text x="291" y="202.8">SHAKE</text>
<text x="294.2" y="199.3">NTC</text>
<text x="287.5" y="206.4">BE_BEEP0</text>
<text x="11.6" y="215.6">ENC_A</text>
<text x="92.4" y="215.6">ENC_PB</text>
<text x="228.4" y="218.5" transform="rotate(-90 228.4 218.5)">SWDIO</text>
<text x="287.7" y="216.9">TIP_TEMP</text>
<text x="290" y="220.5">EE_SDA</text>
<text x="224.9" y="222.2" transform="rotate(-90 224.9 222.2)">SWD_CLK</text>
<text x="290.4" y="224">EE_SCL</text>
<text x="12.7" y="229.7">ENC_B</text>
<text x="172" y="230.8" transform="rotate(-90 172 230.8)">BE_BEEP0</text>
</g>
<g font-size="2.5" fill="#666">
<text x="200.1" y="47.8">2.250V=450</text>
<text x="218.2" y="47.8">C</text>
<text x="320.3" y="55.2" transform="rotate(-90 320.3 55.2)">C2935129</text>
<text x="215.2" y="129.6">* Add for transient</text>
<text x="218.7" y="131.4">protection</text>
</g>
<g font-size="2.5" fill="#f00">
<text x="233.1" y="49.9">V+</text>
<text x="238.3" y="49.9">5</text>
</g>
<text font-size="2.5" fill="#f3f" x="172.1" y="189.8" transform="rotate(-90 172.1 189.8)">Beep ...</text>
<text font-size="2.5" fill="#f0f" x="175.6" y="189.8" transform="rotate(-90 175.6 189.8)">Beep ...</text>
<g font-size="2.5" fill="#fff">
<text x="127" y="226.7">1.3&quot; OLED</text>
<text x="127" y="230.2">Display</text>
<text x="130.5" y="233.7">I2C</text>
</g>
<g font-size="2.5" fill="#900">
<text x="114.7" y="251.4">Double check pin position</text>
<text x="114.7" y="254.9">before manufacturing!!!</text>
</g>
<text font-size="2.5" fill="#333" x="12.3" y="281.3">https://www.elektrolab.eu/blog_images/recenzia-spajkovacej-stanice-ksger-t12-stm32-2-1s/KSGER%20STM32%20Ver2_1S%20schematic%20rev%201_floobydust.pdf</text>
<g font-size="1.8" fill="#000080">
<text x="354.2" y="23.5">0.1uF</text>
<text x="369.8" y="27.4" transform="rotate(-90 369.8 27.4)">4k7</text>
<text x="376.9" y="38" transform="rotate(-90 376.9 38)">4k7</text>
<text x="366.3" y="42.7" transform="rotate(-90 366.3 42.7)">R10</text>
<text x="376.9" y="49.8" transform="rotate(-90 376.9 49.8)">R11</text>
<text x="121" y="59.7">4.7uH</text>
<text x="213.4" y="60.9">OPA336NA</text>
<text x="132.3" y="75">B6B-XH-A-GU</text>
<text x="111.7" y="84.4">U6</text>
<text x="246.1" y="117.1" transform="rotate(-90 246.1 117.1)">TPC8107_C5236689</text>
<text x="225.7" y="186.7">B4B-XH-A-G</text>
<text x="53.9" y="213.2">PEC11R-4115K-S0018</text>
<text x="117.1" y="246.7">SSH1106_1.3in_128x64_I2C_OLED</text>
</g>
<g font-size="1.8" fill="#00f">
<text x="49" y="93.1" transform="rotate(-90 49 93.1)">VCC</text>
<text x="61.4" y="93.1" transform="rotate(-90 61.4 93.1)">GND</text>
<text x="34.8" y="108.1">GND</text>
<text x="34.8" y="109.9">VCC</text>
<text x="84.2" y="108.1">GND</text>
<text x="84.2" y="109.9">VCC</text>
</g>
<text font-size="1.8" fill="#f6f" x="385.3" y="180.5" transform="rotate(-90 385.3 180.5)">Leave empty</text>
<g font-size="1.8" fill="#666">
<text x="112.9" y="189.6">Top view display</text>
<text x="112.9" y="191.4">e.g. backside PCB</text>
<text x="38.8" y="247.8">This is supposed to be chassis ground for the sake of EMI protection.</text>
<text x="44.1" y="249.6">To ensure propper button function, its set to GND.</text>
</g>
<g font-size="1.8" fill="#c00">
<text x="123.1" y="212.4" transform="rotate(-90 123.1 212.4)">1</text>
<text x="124.9" y="216.9" transform="rotate(-90 124.9 216.9)">Vcc</text>
</g>
<g font-size="1.8">
<text x="130.2" y="212.4" transform="rotate(-90 130.2 212.4)">2</text>
<text x="131.9" y="217.4" transform="rotate(-90 131.9 217.4)">Gnd</text>
</g>
<g font-size="1.8" fill="#309">
<text x="137.2" y="212.4" transform="rotate(-90 137.2 212.4)">3</text>
<text x="144.3" y="212.4" transform="rotate(-90 144.3 212.4)">4</text>
<text x="139" y="217.3" transform="rotate(-90 139 217.3)">SCL</text>
<text x="146" y="217.6" transform="rotate(-90 146 217.6)">SDA</text>
</g>
</svg>
